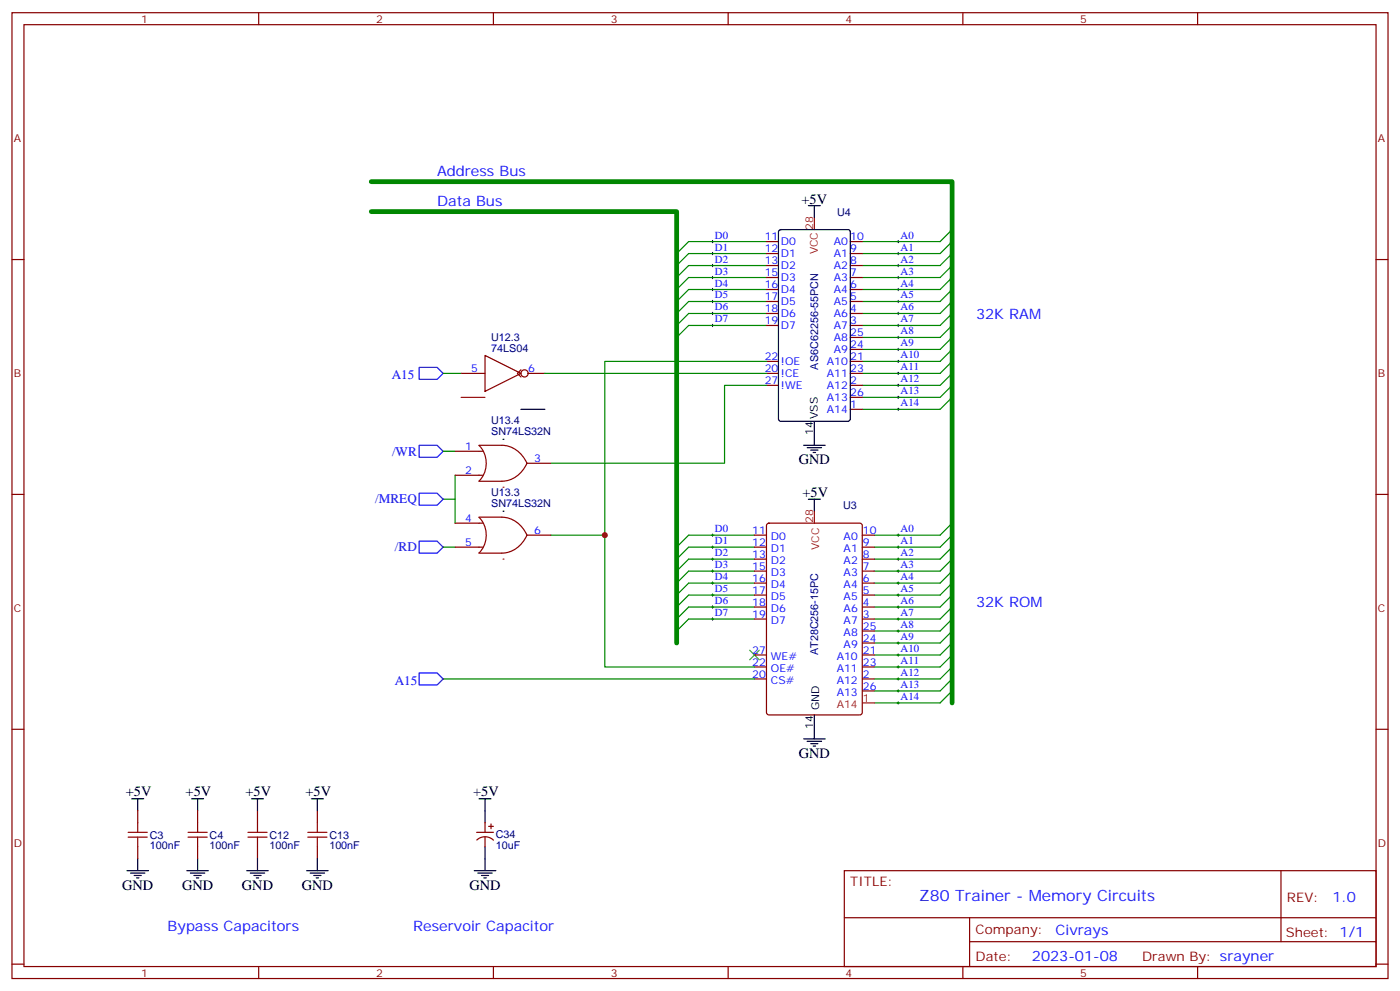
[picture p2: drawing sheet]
<svg xmlns="http://www.w3.org/2000/svg" width="412mm" height="292mm" viewBox="0 0 412 292" stroke-linecap="round" stroke-linejoin="round" font-family="sans-serif">
<g fill="none" stroke="#870000" stroke-width=".35">
<path d="M3.5 3.7h405.4v284.4h-405.4zM7.1 7.3h398.2v277.3h-398.2zM76.2 3.7v3.6M145.3 3.7v3.6M214.5 3.7v3.6M283.6 3.7v3.6M352.8 3.7v3.6M3.5 76.4h3.6M225.8 78.2h3.5M225.8 74.6h3.5M225.8 71.1h3.5M250.5 78.2h3.5"/>
<path d="M250.5 74.6h3.5M250.5 71.1h3.5M405.3 76.4h3.6M225.8 95.8h3.5M225.8 92.3h3.5M225.8 88.8h3.5M225.8 85.2h3.5M225.8 81.7h3.5M250.5 95.8h3.5M250.5 92.3h3.5M250.5 88.8h3.5M250.5 85.2h3.5"/>
<path d="M250.5 81.7h3.5M250.5 99.3h3.5M135.8 109.9h7.1M142.9 104.6l10.6 5.3-10.6 5.3zM153.5 108.9l-1.1 1 1.1 1.1M155.6 109.9h4.9M225.8 109.9h3.5M225.8 113.5h3.5M225.8 106.4h3.5M250.5 109.9h3.5M250.5 113.5h3.5M250.5 106.4h3.5"/>
<path d="M250.5 102.9h3.5M250.5 117h3.5M134.1 132.9h8.1M134.1 139.9h8.1M141.1 131.1a7.5 7.5 0 0 1 0 10.5M141.1 131.1h6.7a8.4 8.4 0 0 1 7.4 5.3M155.2 136.4h7.1M155.2 136.4a8.4 8.4 0 0 1-7.4 5.3h-6.7M250.5 120.5h3.5M3.5 145.6h3.6M222.2 157.6h3.6M226 154.2l.5-.2h26.8l.6 .5 .1 55.3-.5 .6-27 .1-.7-.5v-55.3z"/>
<path d="M254 157.6h3.5M405.3 145.6h3.6M222.2 178.7h3.6M222.2 175.2h3.6M222.2 171.7h3.6M222.2 168.1h3.6M222.2 164.6h3.6M222.2 161.1h3.6M254 178.7h3.5M254 175.2h3.5M254 171.7h3.5M254 168.1h3.5"/>
<path d="M254 164.6h3.5M254 161.1h3.5M222.2 199.9h3.6M222.2 182.2h3.6M222.2 192.8h3.6M222.2 196.4h3.6M254 199.9h3.5M254 182.2h3.5M254 192.8h3.5M254 196.4h3.5M254 189.3h3.5M254 185.8h3.5"/>
<path d="M3.5 214.7h3.6M254 203.4h3.5M405.3 214.7h3.6M40.6 238.7v3.5M58.2 238.7v3.5M75.8 238.7v3.5M93.5 238.7v3.5M40.6 249.3v3.5M58.2 249.3v3.5M75.8 249.3v3.5M93.5 249.3v3.5M140.4 245h4.9"/>
<path d="M140.4 247.3a3.5 3.5 0 0 1 5 0M142.9 242.2v2.8M142.9 246.5v2.8M143.9 243.3h1.4M144.6 242.6v1.4M248.7 256.3h156.6v28.3h-156.6zM377.3 256.4v20.8M248.7 270.2h156.5M285.6 277.2h119.6M285.6 270.2v14.1M3.5 283.8h3.6M76.2 284.6v3.5"/>
<path d="M145.3 284.6v3.5M214.5 284.6v3.5M283.6 284.6v3.5M352.8 284.6v3.5M405.3 283.8h3.6"/>
<circle cx="154.5" cy="109.9" r="1.06"/>
</g>
<g fill="none" stroke="#000" stroke-width=".29">
<path d="M209.5 78.2h.8M209.5 74.6h.8M209.5 71.1h.8M209.9 70.8v.7M209.9 74.3v.7M209.9 77.8v.7M264.2 78.2h.7M264.2 74.6h.7M264.2 71.1h.7M264.6 70.8v.7M264.6 74.3v.7M264.6 77.8v.7"/>
<path d="M209.5 95.8h.8M209.5 92.3h.8M209.5 88.8h.8M209.5 85.2h.8M209.5 81.7h.8M209.9 81.4v.7M209.9 84.9v.7M209.9 88.4v.7M209.9 91.9v.7M209.9 95.5v.7M264.2 95.8h.7M264.2 92.3h.7"/>
<path d="M264.2 88.8h.7M264.2 85.2h.7M264.2 81.7h.7M264.2 99.3h.7M264.6 81.4v.7M264.6 84.9v.7M264.6 88.4v.7M264.6 91.9v.7M264.6 95.5v.7M264.6 99v.7M264.2 117h.7M264.2 113.5h.7"/>
<path d="M264.2 109.9h.7M264.2 106.4h.7M264.2 102.9h.7M264.6 102.5v.7M264.6 106v.8M264.6 109.6v.7M264.6 113.1v.7M264.6 116.6v.7M264.2 120.5h.7M264.6 120.2v.7M209.5 157.6h.8M209.9 157.2v.7"/>
<path d="M264.2 157.6h.7M264.6 157.2v.7M209.5 178.7h.8M209.5 175.2h.8M209.5 171.7h.8M209.5 168.1h.8M209.5 164.6h.8M209.5 161.1h.8M209.9 160.7v.7M209.9 164.3v.7M209.9 167.8v.7M209.9 171.3v.7"/>
<path d="M209.9 174.8v.7M209.9 178.4v.7M264.2 178.7h.7M264.2 175.2h.7M264.2 171.7h.7M264.2 168.1h.7M264.2 164.6h.7M264.2 161.1h.7M264.6 160.7v.7M264.6 164.3v.7M264.6 167.8v.7M264.6 171.3v.7"/>
<path d="M264.6 174.8v.7M264.6 178.4v.7M209.5 182.2h.8M209.9 181.9v.7M264.2 182.2h.7M264.2 199.9h.7M264.2 196.4h.7M264.2 192.8h.7M264.2 189.3h.7M264.2 185.8h.7M264.6 181.9v.7M264.6 185.4v.7"/>
<path d="M264.6 188.9v.8M264.6 192.5v.7M264.6 196v.7M264.6 199.5v.7M264.2 206.9h.7M264.2 203.4h.7M264.6 203.1v.7M264.6 206.6v.7"/>
</g>
<g fill="none" stroke="#008700" stroke-width=".35">
<path d="M225.8 78.2h-23l-3.5 3.5M225.8 74.6h-23l-3.5 3.6M225.8 71.1h-23l-3.5 3.5M280.5 78.2l-3.6 3.5h-22.9M280.5 74.6l-3.6 3.6h-22.9M280.5 71.1l-3.6 3.5h-22.9M280.5 67.6l-3.6 3.5h-22.9M225.8 95.8h-23l-3.5 3.5M225.8 92.3h-23l-3.5 3.5M225.8 88.8h-23l-3.5 3.5M225.8 85.2h-23l-3.5 3.6M225.8 81.7h-23l-3.5 3.5"/>
<path d="M280.5 92.3l-3.6 3.5h-22.9M280.5 88.8l-3.6 3.5h-22.9M280.5 85.2l-3.6 3.6h-22.9M280.5 81.7l-3.6 3.5h-22.9M280.5 99.3l-3.6 3.6h-22.9M280.5 95.8l-3.6 3.5h-22.9M130.5 109.9h5.3M160.5 109.9h65.3M225.8 106.4h-47.6v90h44M225.8 113.5h-12.4v22.9h-51.1M280.5 117l-3.6 3.5h-22.9M280.5 113.5l-3.6 3.5h-22.9"/>
<path d="M280.5 109.9l-3.6 3.6h-22.9M280.5 106.4l-3.6 3.5h-22.9M280.5 102.9l-3.6 3.5h-22.9M130.5 132.9h3.6M134.1 139.9v14.1M130.5 147h3.6M162.3 157.6h15.9M222.2 157.6h-19.4l-3.5 3.5M280.5 157.6l-3.6 3.5h-19.4M280.5 154l-3.6 3.6h-19.4M130.5 161.1h3.6M222.2 178.7h-19.4l-3.5 3.5"/>
<path d="M222.2 175.2h-19.4l-3.5 3.5M222.2 171.7h-19.4l-3.5 3.5M222.2 168.1h-19.4l-3.5 3.6M222.2 164.6h-19.4l-3.5 3.5M222.2 161.1h-19.4l-3.5 3.5M280.5 178.7l-3.6 3.5h-19.4M280.5 175.2l-3.6 3.5h-19.4M280.5 171.7l-3.6 3.5h-19.4M280.5 168.1l-3.6 3.6h-19.4M280.5 164.6l-3.6 3.5h-19.4M280.5 161.1l-3.6 3.5h-19.4M130.5 199.9h91.7"/>
<path d="M222.2 182.2h-19.4l-3.5 3.6M280.5 199.9l-3.6 3.5h-19.4M280.5 196.4l-3.6 3.5h-19.4M280.5 192.8l-3.6 3.6h-19.4M280.5 189.3l-3.6 3.5h-19.4M280.5 185.8l-3.6 3.5h-19.4M280.5 182.2l-3.6 3.6h-19.4M280.5 203.4l-3.6 3.5h-19.4"/>
</g>
<path d="M109.4 53.5h171.1v153.4M109.4 62.3h89.9v127" fill="none" stroke="#008700" stroke-width="1.4"/>
<path d="M220.8 191.4l2.9 2.8M223.7 191.4l-2.9 2.8" fill="none" stroke="#3c3" stroke-width=".35"/>
<path d="M123.5 108.2h5.3l1.7 1.7-1.7 1.8h-5.3zM123.5 131.1h5.3l1.7 1.8-1.7 1.7h-5.3zM123.5 159.3h5.3l1.7 1.8-1.7 1.7h-5.3zM123.5 145.2h5.3l1.7 1.8-1.7 1.7h-5.3zM123.5 198.1h5.3l1.7 1.8-1.7 1.7h-5.3z" fill="none" stroke="#00f" stroke-width=".35"/>
<path d="M239.9 64.1v3.5M135.8 117h7.1M239.9 150.5v3.5M254 206.9h3.5" fill="none" stroke="#f00" stroke-width=".35"/>
<g fill="none" stroke="#000" stroke-width=".35">
<path d="M229.5 67.8l.5-.2h19.8l.6 .4 .1 55.3-.5 .7h-20l-.6-.4-.1-55.3zM238.1 60.5h3.6M239.9 60.5v3.6M153.5 120.5h7M236.7 131.1h6.4M237.8 131.8h4.2M238.8 132.5h2.1M239.5 133.2h.7M239.9 124v7.1M238.1 147h3.6M239.9 147v3.5M236.7 217.5h6.4"/>
<path d="M237.8 218.2h4.2M238.8 218.9h2.1M239.5 219.6h.7M239.9 210.5v7M38.8 235.2h3.5M40.6 235.2v3.5M56.4 235.2h3.6M58.2 235.2v3.5M74.1 235.2h3.5M75.8 235.2v3.5M91.7 235.2h3.5M93.5 235.2v3.5"/>
<path d="M141.1 235.2h3.5M142.9 235.2v7M37.4 256.3h6.3M38.5 257h4.2M39.5 257.7h2.1M40.2 258.4h.7M40.6 252.8v3.5M55 256.3h6.4M56.1 257h4.2M57.1 257.7h2.2M57.9 258.4h.7M58.2 252.8v3.5"/>
<path d="M72.7 256.3h6.3M73.7 257h4.3M74.8 257.7h2.1M75.5 258.4h.7M75.8 252.8v3.5M90.3 256.3h6.4M91.4 257h4.2M92.4 257.7h2.1M93.1 258.4h.7M93.5 252.8v3.5M139.7 256.3h6.3M140.8 257h4.2"/>
<path d="M141.8 257.7h2.1M142.5 258.4h.7M142.9 249.3v7"/>
</g>
<g fill="none" stroke="#a10000" stroke-width=".35">
<path d="M37.7 245h5.7M37.7 246.5h5.7M40.6 242.2v2.8M40.6 246.5v2.8M55.4 245h5.6M55.4 246.5h5.6M58.2 242.2v2.8M58.2 246.5v2.8M73 245h5.7M73 246.5h5.7M75.8 242.2v2.8M75.8 246.5v2.8"/>
<path d="M90.7 245h5.6M90.7 246.5h5.6M93.5 242.2v2.8M93.5 246.5v2.8"/>
</g>
<circle cx="148.2" cy="143.4" r=".18" fill="#f00"/>
<circle cx="148.2" cy="129.3" r=".18" fill="#000"/>
<path d="M134.1 154h8.1M141.1 152.3h6.7a8.4 8.4 0 0 1 7.4 5.3 8.4 8.4 0 0 1-7.4 5.2h-6.7a7.5 7.5 0 0 0 0-10.5zM155.2 157.6h7.1M134.1 161.1h8.1" fill="none" stroke="#870000" stroke-width=".35"/>
<circle cx="148.2" cy="164.6" r=".18" fill="#f00"/>
<circle cx="148.2" cy="150.5" r=".18" fill="#000"/>
<circle cx="178.2" cy="157.6" r=".88" fill="#c00"/>
<text font-size="4.6" fill="#00f" x="270.8" y="265.4">Z80 Trainer - Memory Circuits</text>
<g font-size="4.2" fill="#00f">
<text x="128.8" y="51.7">Address Bus</text>
<text x="128.8" y="60.5">Data Bus</text>
<text x="287.5" y="94.1">32K RAM</text>
<text x="287.5" y="178.7">32K ROM</text>
<text x="392.5" y="265.6">1.0</text>
<text x="49.4" y="274">Bypass Capacitors</text>
<text x="121.7" y="274">Reservoir Capacitor</text>
<text x="310.9" y="275.2">Civrays</text>
<text x="304" y="283">2023-01-08</text>
</g>
<g font-size="4.2">
<text x="236.1" y="60.2">+5V</text>
<text x="235.3" y="136.7">GND</text>
<text x="236.4" y="146.3">+5V</text>
<text x="235.3" y="223.2">GND</text>
<text x="37" y="234.5">+5V</text>
<text x="54.7" y="234.5">+5V</text>
<text x="72.3" y="234.5">+5V</text>
<text x="90" y="234.5">+5V</text>
<text x="139.3" y="234.5">+5V</text>
<text x="36" y="262">GND</text>
<text x="53.6" y="262">GND</text>
<text x="71.3" y="262">GND</text>
<text x="88.9" y="262">GND</text>
<text x="138.3" y="262">GND</text>
</g>
<g font-size="3.9" fill="#00f">
<text x="115.4" y="111.7">A15</text>
<text x="115.5" y="134.1">/WR</text>
<text x="110.5" y="148.2">/MREQ</text>
<text x="116.3" y="162.3">/RD</text>
<text x="116.3" y="201.6">A15</text>
</g>
<g font-size="3.9" fill="#800">
<text x="250.5" y="260.9">TITLE:</text>
<text x="379.1" y="265.6">REV:</text>
<text x="287.4" y="275.1">Company:</text>
<text x="378.7" y="275.7">Sheet: 1/1</text>
<text x="287.4" y="282.8">Date:</text>
<text x="336.4" y="282.9">Drawn By: srayner</text>
</g>
<g font-size="3.2" fill="#800">
<text x="41.6" y="6.7">1</text>
<text x="110.8" y="6.7">2</text>
<text x="179.9" y="6.7">3</text>
<text x="249.1" y="6.7">4</text>
<text x="318.2" y="6.7">5</text>
<text x="4.1" y="41.8">A</text>
<text x="405.9" y="41.8">A</text>
<text x="4.1" y="111">B</text>
<text x="405.9" y="111">B</text>
<text x="4.1" y="180.1">C</text>
<text x="405.9" y="180.1">C</text>
<text x="4.1" y="249.3">D</text>
<text x="405.9" y="249.3">D</text>
<text x="41.6" y="287.5">1</text>
<text x="110.8" y="287.5">2</text>
<text x="179.9" y="287.5">3</text>
<text x="249.1" y="287.5">4</text>
<text x="318.2" y="287.5">5</text>
</g>
<g font-size="3.2" fill="#000080">
<text x="246.6" y="63.5">U4</text>
<text x="144.7" y="100.5">U12.3</text>
<text x="144.7" y="103.6">74LS04</text>
<text x="241" y="108.8" transform="rotate(-90 241 108.8)">AS6C62256-55PCN</text>
<text x="144.7" y="124.9">U13.4</text>
<text x="144.7" y="128.1">SN74LS32N</text>
<text x="144.7" y="149.2">SN74LS32N</text>
<text x="144.7" y="146">U13.3</text>
<text x="248.4" y="149.9">U3</text>
<text x="241" y="192.9" transform="rotate(-90 241 192.9)">AT28C256-15PC</text>
<text x="44.1" y="250">100nF</text>
<text x="44.1" y="246.9">C3</text>
<text x="61.7" y="250">100nF</text>
<text x="61.7" y="246.9">C4</text>
<text x="79.4" y="250">100nF</text>
<text x="79.4" y="246.9">C12</text>
<text x="97" y="250">100nF</text>
<text x="97" y="246.9">C13</text>
<text x="146.1" y="250">10uF</text>
<text x="146.1" y="246.8">C34</text>
</g>
<g font-size="3.2" fill="#00f">
<text x="210.6" y="70.2">D0</text>
<text x="225.3" y="70.8">11</text>
<text x="250.5" y="70.8">10</text>
<text x="265.3" y="70.2">A0</text>
<text x="210.6" y="77.3">D2</text>
<text x="210.6" y="73.8">D1</text>
<text x="225.3" y="74.3">12</text>
<text x="225.3" y="77.8">13</text>
<text x="230" y="72.2">D0</text>
<text x="230" y="75.7">D1</text>
<text x="245.6" y="75.7">A1</text>
<text x="245.6" y="72.2">A0</text>
<text x="250.5" y="77.8">8</text>
<text x="250.5" y="74.3">9</text>
<text x="265.3" y="77.3">A2</text>
<text x="265.3" y="73.8">A1</text>
<text x="210.6" y="80.8">D3</text>
<text x="225.3" y="81.4">15</text>
<text x="230" y="79.2">D2</text>
<text x="230" y="82.8">D3</text>
<text x="245.6" y="82.8">A3</text>
<text x="245.6" y="79.2">A2</text>
<text x="250.5" y="81.4">7</text>
<text x="265.3" y="80.8">A3</text>
<text x="210.6" y="87.9">D5</text>
<text x="210.6" y="84.3">D4</text>
<text x="225.3" y="84.9">16</text>
<text x="225.3" y="88.4">17</text>
<text x="230" y="86.3">D4</text>
<text x="230" y="89.8">D5</text>
<text x="245.6" y="89.8">A5</text>
<text x="245.6" y="86.3">A4</text>
<text x="250.5" y="88.4">5</text>
<text x="250.5" y="84.9">6</text>
<text x="265.3" y="87.9">A5</text>
<text x="265.3" y="84.3">A4</text>
<text x="210.6" y="94.9">D7</text>
<text x="210.6" y="91.4">D6</text>
<text x="225.3" y="91.9">18</text>
<text x="225.3" y="95.5">19</text>
<text x="230" y="93.3">D6</text>
<text x="245.6" y="93.3">A6</text>
<text x="250.5" y="95.5">3</text>
<text x="250.5" y="91.9">4</text>
<text x="265.3" y="94.9">A7</text>
<text x="265.3" y="91.4">A6</text>
<text x="230" y="96.9">D7</text>
<text x="245.6" y="96.9">A7</text>
<text x="245.6" y="100.4">A8</text>
<text x="250.5" y="99">25</text>
<text x="265.3" y="102">A9</text>
<text x="265.3" y="98.5">A8</text>
<text x="225.3" y="106">22</text>
<text x="230" y="107.5">!OE</text>
<text x="243.6" y="107.5">A10</text>
<text x="245.6" y="103.9">A9</text>
<text x="250.5" y="106">21</text>
<text x="250.5" y="102.5">24</text>
<text x="265.3" y="105.5">A10</text>
<text x="138.7" y="109.6">5</text>
<text x="155.6" y="109.6">6</text>
<text x="225.3" y="109.6">20</text>
<text x="225.3" y="113.1">27</text>
<text x="230" y="111">!CE</text>
<text x="243.6" y="111">A11</text>
<text x="250.5" y="113.1">2</text>
<text x="250.5" y="109.6">23</text>
<text x="265.3" y="112.6">A12</text>
<text x="265.3" y="109">A11</text>
<text x="230" y="114.5">!WE</text>
<text x="243.6" y="114.5">A12</text>
<text x="243.6" y="118">A13</text>
<text x="250.5" y="116.6">26</text>
<text x="265.3" y="119.6">A14</text>
<text x="265.3" y="116.1">A13</text>
<text x="243.6" y="121.6">A14</text>
<text x="250.5" y="120.2">1</text>
<text x="137" y="132.5">1</text>
<text x="157.3" y="136">3</text>
<text x="137" y="139.6">2</text>
<text x="137" y="153.7">4</text>
<text x="137" y="160.7">5</text>
<text x="157.3" y="157.2">6</text>
<text x="210.6" y="160.2">D1</text>
<text x="210.6" y="156.7">D0</text>
<text x="221.6" y="157.2">11</text>
<text x="221.6" y="160.7">12</text>
<text x="227.1" y="159">D0</text>
<text x="248.5" y="159">A0</text>
<text x="254.2" y="160.7">9</text>
<text x="254.2" y="157.2">10</text>
<text x="265.3" y="160.2">A1</text>
<text x="265.3" y="156.7">A0</text>
<text x="210.6" y="167.3">D3</text>
<text x="210.6" y="163.7">D2</text>
<text x="221.6" y="164.3">13</text>
<text x="221.6" y="167.8">15</text>
<text x="227.1" y="162.5">D1</text>
<text x="227.1" y="166">D2</text>
<text x="248.5" y="166">A2</text>
<text x="248.5" y="162.5">A1</text>
<text x="254.2" y="167.8">7</text>
<text x="254.2" y="164.3">8</text>
<text x="265.3" y="167.3">A3</text>
<text x="265.3" y="163.7">A2</text>
<text x="210.6" y="170.8">D4</text>
<text x="221.6" y="171.3">16</text>
<text x="227.1" y="169.5">D3</text>
<text x="227.1" y="173.1">D4</text>
<text x="248.5" y="173.1">A4</text>
<text x="248.5" y="169.5">A3</text>
<text x="254.2" y="171.3">6</text>
<text x="265.3" y="170.8">A4</text>
<text x="210.6" y="177.8">D6</text>
<text x="210.6" y="174.3">D5</text>
<text x="221.6" y="174.8">17</text>
<text x="221.6" y="178.4">18</text>
<text x="227.1" y="176.6">D5</text>
<text x="248.5" y="176.6">A5</text>
<text x="254.2" y="178.4">4</text>
<text x="254.2" y="174.8">5</text>
<text x="265.3" y="177.8">A6</text>
<text x="265.3" y="174.3">A5</text>
<text x="210.6" y="181.4">D7</text>
<text x="221.6" y="181.9">19</text>
<text x="227.1" y="180.1">D6</text>
<text x="227.1" y="183.7">D7</text>
<text x="248.5" y="183.7">A7</text>
<text x="248.5" y="180.1">A6</text>
<text x="254.2" y="181.9">3</text>
<text x="254.2" y="185.4">25</text>
<text x="265.3" y="184.9">A8</text>
<text x="265.3" y="181.4">A7</text>
<text x="248.5" y="190.7">A9</text>
<text x="248.5" y="187.2">A8</text>
<text x="254.2" y="188.9">24</text>
<text x="265.3" y="191.9">A10</text>
<text x="265.3" y="188.4">A9</text>
<text x="221.6" y="196">22</text>
<text x="221.6" y="192.5">27</text>
<text x="227.1" y="197.8">OE#</text>
<text x="227.1" y="194.2">WE#</text>
<text x="246.5" y="194.2">A10</text>
<text x="246.5" y="197.8">A11</text>
<text x="254.2" y="192.5">21</text>
<text x="254.2" y="196">23</text>
<text x="265.3" y="195.5">A11</text>
<text x="221.6" y="199.5">20</text>
<text x="227.1" y="201.3">CS#</text>
<text x="246.5" y="201.3">A12</text>
<text x="254.2" y="199.5">2</text>
<text x="254.2" y="203.1">26</text>
<text x="265.3" y="202.5">A13</text>
<text x="265.3" y="199">A12</text>
<text x="246.5" y="204.8">A13</text>
<text x="265.3" y="206.1">A14</text>
</g>
<g font-size="3.2" fill="#f00">
<text x="239.5" y="67.6" transform="rotate(-90 239.5 67.6)">28</text>
<text x="240.9" y="74.9" transform="rotate(-90 240.9 74.9)">VCC</text>
<text x="239.5" y="153.8" transform="rotate(-90 239.5 153.8)">28</text>
<text x="241.3" y="161.9" transform="rotate(-90 241.3 161.9)">VCC</text>
<text x="246.5" y="208.4">A14</text>
<text x="254.2" y="206.6">1</text>
</g>
<g font-size="3.2">
<text x="240.9" y="123.3" transform="rotate(-90 240.9 123.3)">VSS</text>
<text x="239.5" y="128.1" transform="rotate(-90 239.5 128.1)">14</text>
<text x="241.3" y="209.2" transform="rotate(-90 241.3 209.2)">GND</text>
<text x="239.5" y="214.7" transform="rotate(-90 239.5 214.7)">14</text>
</g>
</svg>
